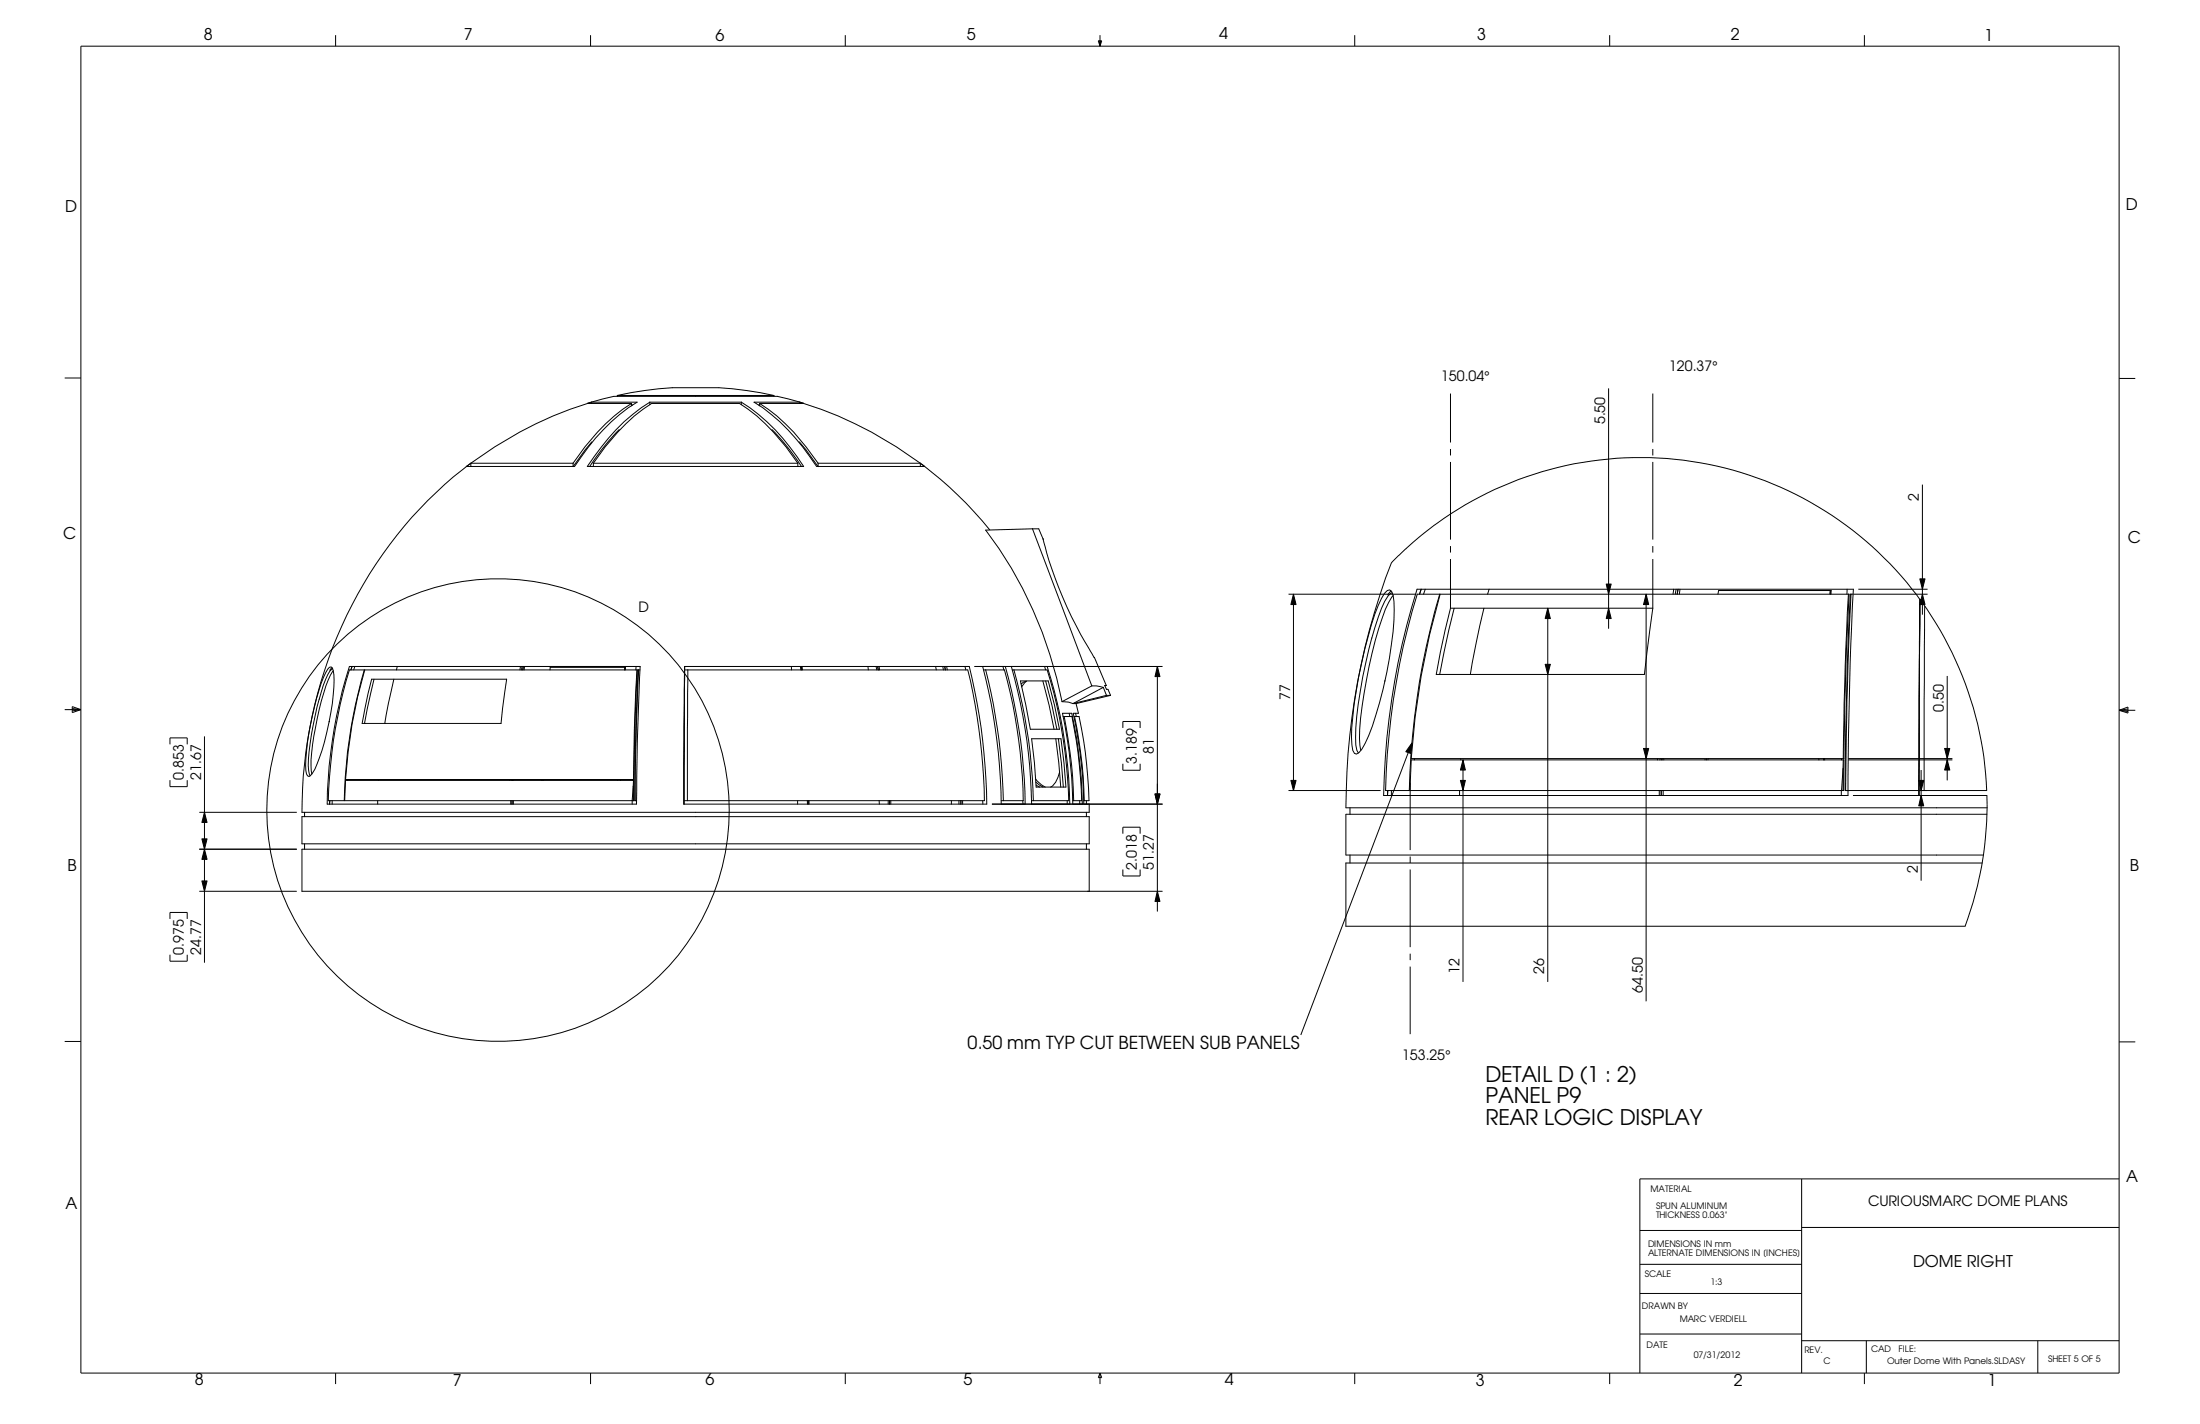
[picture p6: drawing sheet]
<svg xmlns="http://www.w3.org/2000/svg" width="432mm" height="279mm" viewBox="0 0 432 279" stroke-linecap="round" stroke-linejoin="round" font-family="sans-serif">
<g fill="none" stroke="#000" stroke-width=".2">
<path d="M15.9 9.1h400v260.3h-400zM65.9 6.9v2.2M115.9 6.9v2.2M165.9 6.9v2.2M215.6 8h.6l-.3 1.1zM215.7 8l.2 1.1M215.9 6.9v2.2M216 8l-.1 1.1M265.9 6.9v2.2M315.9 6.9v2.2M365.9 6.9v2.2M12.7 74.2h3.2"/>
<path d="M115.3 79.1l5.2-1.3h32.1l5.1 1.3M115.3 79.2a76 76 0 0 0-22.9 11.7M115.3 79.2h8.7M116.1 78.9h9a39.8 39.8 0 0 0-12.3 12.6h-21.3l.9-.6M116.1 78.9l-.8 .3M116.1 78.9v.3M121.2 77.6a70 70 0 0 1 10.8-1.5 71.2 71.2 0 0 1 17.2 .9l2.7 .6M121.2 77.6v.2M121.2 77.6h30.7M124 79.2a38.2 38.2 0 0 0-11.5 11.7M124 79.5h.2M124 79.2v.4"/>
<path d="M127.6 78.9a39.8 39.8 0 0 0-12.3 12.6h42.4a39.1 39.1 0 0 0-12.2-12.6M127.6 78.9h17.9M127.6 78.9v.5M145.5 78.9v.5M148.9 79.5h.2M149.1 79.2a39.5 39.5 0 0 1 11.5 11.7M149.1 79.2h8.6M149.1 79.2v.4M151.9 77.6l-.1 .2M157 78.9h-9a39.8 39.8 0 0 1 12.3 12.6h21.2l-.9-.6M157 78.9l.7 .3M157 78.9v.3"/>
<path d="M157.7 79.2a77.3 77.3 0 0 1 22.9 11.7M284.7 77.2v9.6M315.7 76.2v47.2M324.4 77.2v9.6M415.9 74.3h3.2M92.4 90.9a84 84 0 0 0-31.6 52l-.8 4.7a82.3 82.3 0 0 0-.7 11.8h154.5v-1.6M92.4 90.9h20.1M92.4 90.9v.6M112.5 90.9v.6M116.2 86.7l-1.3 1.6-2.4 3.3M116.5 90.9a38.8 38.8 0 0 1 11.4-11.7h17.3a38.8 38.8 0 0 1 11.4 11.7M116.5 90.9h40.1"/>
<path d="M116.5 90.9v.6M121.5 84.3a44.1 44.1 0 0 0-5.8 7.2M151.5 84.3a44.1 44.1 0 0 1 5.8 7.2M156.6 90.9v.6M156.9 86.7l1.3 1.6 2.4 3.3M160.6 90.9h20M160.6 90.9v.6M180.6 90.9a74.6 74.6 0 0 1 13.6 13M180.6 90.9v.6M284.7 88.1v1.3M284.7 90.6v15.3M324.4 88.1v1.3"/>
<path d="M324.4 90.6v15.3M377.3 95.1v25.5M202.6 103.8l-9.1 .2a81.9 81.9 0 0 1 14.9 33.7M202.6 103.8l11.7 30.8M202.6 103.8h1.3l.8 1.9a80 80 0 0 0 10.1 23.3M252.9 116.6h25.1M253.9 116.6l.5 2h-1zM253.9 116.6v38.5M272.3 115.9l.5-.2 .3 .3a12.3 12.3 0 0 1 .5 5.6 82.7 82.7 0 0 1-5 22.7l-1.3 2.6-.6 .8-.5 .3-.3-.2-.4-.6a20.2 20.2 0 0 1 0-6.5 95.2 95.2 0 0 1 5-21.9l1.2-2.4zM273 116l-.6 .7M273.2 116.3l-.3 .1a10.9 10.9 0 0 0-2.4 4.7l-1.3 4.1M273.4 116.9a12.7 12.7 0 0 0-2.1 4.4 92.8 92.8 0 0 0-4.5 23.6l.3 2.3"/>
<path d="M278.1 115.6h85.7a820.7 820.7 0 0 0-1.1 40.5h-91.1a144.7 144.7 0 0 1 6.5-40.5zM278.2 116.6h4.4a146.1 146.1 0 0 0-6 38.5h-4.7a142.6 142.6 0 0 1 6.3-38.5zM278.6 116.6l.3-1-.3 1M279.7 115.6l-.3 1M282.7 116.6h80.2a671.3 671.3 0 0 0-1 32.2h-84.9a151.1 151.1 0 0 1 5.7-32.2zM284.7 119.3l-2 8.7-.8 4.3h40.8l1.7-13M284.7 119.3h39.7M284.7 107.1v1.3M284.7 109.7v9.6M285.4 119.3l-1 4.4-1.8 8.6M291.3 119.3l-1.6 7.1-1.1 5.9M292.3 115.6l-.3 1"/>
<path d="M303.8 119.3l.5 2.1h-1zM303.8 119.3v73.4M315.3 114.6h.9l-.5 2zM315.7 119.3l.5 2.1h-.9zM323.1 116.6l.5 2h-1zM323.1 116.6v79.9M324.4 107.1v1.3M324.4 109.7v9.6M328.5 115.6l-.1 1M329 115.6l-.2 1M329.4 115.6l-.2 1M329.7 115.6l-.1 1"/>
<path d="M337.2 116.6l.1-.7h22.1v.7M359.2 115.9v.7M362.5 115.6v1M362.8 116.6a671.3 671.3 0 0 0-1 32.2M363.3 116.6l-.8 20.7-.3 17.8M363.7 116.6h-.5l-.4 6.8-.6 21v10.7h27.7a68.1 68.1 0 0 0-43.7-60.8 68.1 68.1 0 0 0-73.1 16.1 133 133 0 0 0-8.9 48.1h125.8M363.8 116.6h14.5M364.7 115.6h13.6M376.8 113.6h1l-.5 2zM376.8 117.6l-.2 38.5 .3-38.5M377.3 116.6l.5 2h-1zM377.8 118.9l-.1 36.2"/>
<path d="M12.7 139.2h3.2M14.2 139l1.7 .2M14.2 138.6l1.7 .6-1.7 .6zM15.9 139.2l-1.7 .3M62.7 137.2a59 59 0 0 0-2.2 13l.4 2M64.6 130.9h.4a3.1 3.1 0 0 1 .6 2.6 52.8 52.8 0 0 1-3.8 17.4l-.8 1.2-.3 .3-.3-.2a5.4 5.4 0 0 1-.4-3.3 61.5 61.5 0 0 1 3.5-16l.8-1.6zM65.2 131l-.5 .5M65.3 131.2a3.2 3.2 0 0 0-1.4 2.1l-1.2 3.9M65.4 131.6a17.4 17.4 0 0 0-2.3 5.9 55.8 55.8 0 0 0-2.1 12.8l.2 1.6M68.6 130.8h57l-.5 14.5-.2 12.5h-60.7a94.5 94.5 0 0 1 4.4-27zM68.6 131.4h2.9a98.1 98.1 0 0 0-3.9 25.7h-3.2a94.7 94.7 0 0 1 4.2-25.7zM69.1 130.8l-.2 .6"/>
<path d="M69.6 130.8l-.2 .6M71.6 131.4h53.5l-.5 11.8-.2 9.8h-56.6a97.7 97.7 0 0 1 3.8-21.6zM72.9 133.3h26.5l-1.1 8.6h-27.2l1.1-5.8zM73.4 133.3l-1.9 8.6M77.3 133.3l-1.8 8.6M78 130.8l-.2 .6M102.2 130.8l-.1 .6M102.4 130.8v.6M102.7 130.8l-.1 .6M103 130.8l-.1 .6M108 131.4v-.5h14.8l-.1 .5M122.6 130.9v.5"/>
<path d="M124.8 130.8v.6M125 131.4l-.5 11.9-.2 9.7M125.3 131.4l-.5 16.2-.1 9.5M125.6 131.4h-.3l-.6 16.2-.1 9.5h.3M134.4 130.8h55.8a116.5 116.5 0 0 1 3.5 27h-59.5M134.4 130.8l-.2 27M134.4 131.4h55.5a119.3 119.3 0 0 1 3.3 25.7h-58.9M135 131.4l-.1 25.7M155.3 130.8l.1 .6M157.1 130.8l.1 .6M157.3 130.8l.1 .6M157.4 130.8l.1 .6"/>
<path d="M170.3 130.8l.1 .6M172 130.8l.1 .6M172.3 130.8l.1 .6M172.6 130.8v.6M183.6 130.8l.2 .6M185 130.8l.2 .6M185.4 130.8l.1 .6M185.8 130.8l.1 .6M189.4 130.8l.2 .6M191.2 130.8h37M192.9 130.8a112.3 112.3 0 0 1 3.6 27M193.1 131.4h4a104.4 104.4 0 0 1 3.7 25.7h-4.3"/>
<path d="M193.5 131.4a114.5 114.5 0 0 1 3.4 25.7M196.9 130.8l.1 .6M197.3 130.8a105.7 105.7 0 0 1 3.9 27M198.5 130.8a105.3 105.3 0 0 1 4 27M198.7 131.4h6.8a94.7 94.7 0 0 1 4.3 25.7h-7.4M199 131.4a106.5 106.5 0 0 1 3.8 25.7M200.3 133.6h5.4l1.3 4.7 .9 4.8h-5.7zM201.4 133.6l-1 .6M201.5 133.7l-1 1.1M204.7 133.6l1.2 4.7 1 4.8M205 130.8l.2 .6M205.2 133.6l1.3 4.7 .9 4.8"/>
<path d="M205.5 130.8a92.7 92.7 0 0 1 4.5 27M208.4 137.7l1.3 .1 .9 .2M209.8 140l.2 .6M210.6 138h.6M211.1 140l.1 .6M211.2 138l.5 2h-1l.9 5a89 89 0 0 1 1.1 12.8M214.3 134.6h.9l1.3 .3M214.3 134.6l-5.9 3.1M214.8 129l2.3 5.5M216.5 134.9l.7 1.5M216.5 134.9l-5.9 3.1M217.1 134.5h-.3l.4 .8h.3l.5 1.1"/>
<path d="M217.1 134.5h-.2M217.2 136.4h.8M217.2 136.4l-6.6 1.6M218 136.4l-6.8 1.6M227.2 130.8l.5 2h-1zM227.2 130.8v48.1M269.2 125.2a89.9 89.9 0 0 0-3.1 19.5v1.5l.2 1 .3 .5M303.3 130.3h1l-.5 2zM382.2 132.6v20.5M415.9 139.4h3.2M415.9 139.4l1.8-.7v1.2zM415.9 139.4l1.8 .2"/>
<path d="M417.7 139.1l-1.8 .3M33.4 146v-1.2h3.3v1.2M33.4 153.1v1.2h3.3v-1.2M39.1 159.4h19.2M40.1 159.4l.5 2h-1zM40.1 144.5v44.4M59.8 159.4v.8M64.7 157.1v.7M65.2 157.1v.7M67.8 153.1h56.6v4h-56.8zM68.2 153v.1M74.1 157.1v.7"/>
<path d="M74.3 153v.1M100 153v.1M100.2 157.1v.7M100.4 153v.1M100.5 157.1v.7M100.6 153v.1M100.8 157.1v.7M100.8 153v.1M106.2 153v.1M106.4 153v.1M106.6 153v.1M121.2 153l-.1 .1"/>
<path d="M121.8 153v.1M121.9 153v.1M124.1 153v.1M124.3 154.3l-.2 3.5M124.3 154.3v2.8M124.3 153.1v1.2M156.5 157.1v.7M158.5 157.1v.7M158.6 157.1v.7M158.8 157.1v.7M172.6 157.1v.7M174.3 157.1v.7"/>
<path d="M174.6 157.1v.7M174.8 157.1v.7M186.7 157.1v.7M188.2 157.1v.7M188.6 157.1v.7M188.9 157.1v.7M192.9 157.1v.7M194.7 157.8h33.5M200.7 157.1l.1 .7M202.5 144.9h5.7l.6 4.8 .4 4.7h-5.8l-.4-4.8zM203.3 152.9l1.1 1.1 .7 .4M203.3 153.5l1.4 .9"/>
<path d="M203.4 154l.6 .4M207.2 144.9l.6 4.8 .4 4.7M207.7 144.9l.6 4.8 .4 4.7M208 151.5a4.1 4.1 0 0 1-1.8 2.9M208.7 140.6h1.7l.4 2.3a92.3 92.3 0 0 1 1.5 14.2h-1.7M208.9 140.6l.8 4.7a79.3 79.3 0 0 1 1 11.8M209.5 157.1v.7M210.6 157.8a96.3 96.3 0 0 0-2.1-17.8h1.9a92.4 92.4 0 0 1 2 17.8M210.8 140.6h1l.5 2.3a92.3 92.3 0 0 1 1.4 14.2h-1M210.9 140.6l.9 4.7a79.3 79.3 0 0 1 1 11.8M211.9 157.1v.7M213.2 157.1v.7"/>
<path d="M213.2 159.4v.8M220.4 142.8v-1.2h3.4v1.2M220.4 149.9v1.2h3.4v-1.2M226.7 155.8h1l-.5 2zM252.9 155.1h18.1M253.4 153.1h1l-.5 2zM265 158.5v1.3M272.4 155.1l-.1 1M273.1 155.1v1M276.8 153.5v13.3M277 149.1h84.9v6h-85.2zM277.1 145.8l-.2 2-1-.3z"/>
<path d="M277.1 145.8l-21.8 57.3M277.6 148.8v.3M286.5 155.1v1M286.6 153.1h1l-.5 2zM286.7 148.8v.3M287.1 149.1l.5 2h-1zM287.1 149.1v43.6M322.6 146.9h1l-.5 1.9zM325.3 148.8v.3M325.7 155.1v1M325.8 148.8v.3M326.1 155.1v1"/>
<path d="M326.2 148.8v.3v-.3M326.4 155.1v1M326.6 148.8v.3M334.6 148.8v.3M334.9 148.8v.3M335.2 148.8v.3M357 148.8v.3M358 148.8v.3M358.1 148.8v.3M361.4 155.1v1M361.4 148.8v.3M361.7 150.8l-.3 4.3"/>
<path d="M361.7 150.8v4.3M361.8 149.1l-.1 1.7M362.8 148.8h20.4M362.8 149.1h20.4M363.7 156.1h26.3a67.4 67.4 0 0 1-4.3 25.6h-121.5v-12.4h124.8M376.6 153.1h1l-.5 2zM377.1 156.1l.5 2h-1zM377.1 151.1v21.7M381.7 146.9h1l-.5 1.9zM382.2 149.1l.5 2h-1zM390 159.8h-125.8v8h125.1M39.1 166.6h19.2"/>
<path d="M39.1 174.9h19.2M39.6 172.8h1l-.5 2.1zM39.6 164.6h1l-.5 2zM40.1 166.6l.5 2h-1zM59.3 160.2h154.5v5.4h-154.5zM59.8 165.6v1M213.2 165.6v1M213.8 174.9v-8.3h-154.5v8.3h168.9M220.4 170.6v1.3h3.4v-1.3M220.4 163.6v-1.3h3.4v1.3M227.2 174.9l.5 2h-1zM265 167.8v1.5"/>
<path d="M276.8 168.1v1.2M276.8 170.6v15.2M33.4 187.3v1.3h3.3v-1.3M33.4 180.3v-1.3h3.3v1.3M276.8 187.1v1.3M276.8 189.7v13.2M12.7 204.3h3.2M415.9 204.4h3.2M353.6 231.3v38.1M415.9 231.3h-94v38.1M321.9 253.8h31.7M321.9 248.1h31.7"/>
<path d="M321.9 241.4h31.7M353.6 240.8h62.3M65.9 269.4v2.2M115.9 269.4v2.2M165.9 269.4v2.2M215.9 269.4v2.2M215.9 269.4l.3 .9h-.6zM265.9 269.4v2.2M315.9 269.4v2.2M321.9 261.7h31.7M353.6 263.1h62.3M365.9 269.4v2.2"/>
<path d="M366.3 263.1v6.3M400 263.1v6.3"/>
<circle cx="97.7" cy="158.9" r="45.4"/>
</g>
<g fill="#000">
<path d="M253.9 116.6l.5 2h-1zM303.8 119.3l.5 2.1h-1zM315.7 119.3l.5 2.1h-.9zM315.3 114.6h.9l-.5 2zM323.1 116.6l.5 2h-1zM377.3 116.6l.5 2h-1zM376.8 113.6h1l-.5 2zM227.2 130.8l.5 2h-1zM303.3 130.3h1l-.5 2zM40.1 159.4l.5 2h-1zM226.7 155.8h1l-.5 2zM253.4 153.1h1l-.5 2z"/>
<path d="M277.1 145.8l-.2 2-1-.3zM286.6 153.1h1l-.5 2zM287.1 149.1l.5 2h-1zM322.6 146.9h1l-.5 1.9zM376.6 153.1h1l-.5 2zM377.1 156.1l.5 2h-1zM381.7 146.9h1l-.5 1.9zM382.2 149.1l.5 2h-1zM40.1 166.6l.5 2h-1zM39.6 172.8h1l-.5 2.1zM39.6 164.6h1l-.5 2zM227.2 174.9l.5 2h-1z"/>
</g>
<g font-size="4.2">
<text x="291.6" y="212.3">DETAIL D (1 : 2)</text>
<text x="291.6" y="216.5">PANEL P9</text>
<text x="291.6" y="220.7">REAR LOGIC DISPLAY</text>
</g>
<text font-size="3.5" x="189.9" y="205.9">0.50 mm TYP CUT BETWEEN SUB PANELS</text>
<g font-size="3.2">
<text x="40" y="7.8">8</text>
<text x="91.1" y="7.9">7</text>
<text x="140.4" y="8">6</text>
<text x="189.7" y="7.8">5</text>
<text x="239.3" y="7.6">4</text>
<text x="289.9" y="7.8">3</text>
<text x="339.7" y="7.8">2</text>
<text x="389.4" y="8">1</text>
<text x="12.8" y="41.5">D</text>
<text x="417.2" y="41.1">D</text>
<text x="12.4" y="105.7">C</text>
<text x="417.6" y="106.5">C</text>
<text x="13.3" y="170.9">B</text>
<text x="418" y="170.9">B</text>
<text x="417.3" y="231.9">A</text>
<text x="12.9" y="237.2">A</text>
<text x="375.5" y="248.7">DOME RIGHT</text>
<text x="38.3" y="271.7">8</text>
<text x="88.9" y="271.9">7</text>
<text x="138.5" y="271.7">6</text>
<text x="189.1" y="271.7">5</text>
<text x="240.4" y="271.7">4</text>
<text x="289.7" y="271.9">3</text>
<text x="340.3" y="271.9">2</text>
<text x="390.1" y="271.9">1</text>
</g>
<g font-size="2.8">
<text x="282.8" y="74.7">150.04°</text>
<text x="327.5" y="72.7">120.37°</text>
<text x="315" y="83.3" transform="rotate(-90 315 83.3)">5.50</text>
<text x="376.6" y="98.2" transform="rotate(-90 376.6 98.2)">2</text>
<text x="125.3" y="120.1">D</text>
<text x="253.2" y="137.4" transform="rotate(-90 253.2 137.4)">77</text>
<text x="381.5" y="139.7" transform="rotate(-90 381.5 139.7)">0.50</text>
<text x="223.1" y="149.9" transform="rotate(-90 223.1 149.9)">3.189</text>
<text x="226.5" y="147.9" transform="rotate(-90 226.5 147.9)">81</text>
<text x="36.1" y="153.1" transform="rotate(-90 36.1 153.1)">0.853</text>
<text x="39.5" y="153.1" transform="rotate(-90 39.5 153.1)">21.67</text>
<text x="223.1" y="170.6" transform="rotate(-90 223.1 170.6)">2.018</text>
<text x="226.5" y="170.6" transform="rotate(-90 226.5 170.6)">51.27</text>
<text x="376.4" y="171.2" transform="rotate(-90 376.4 171.2)">2</text>
<text x="36.1" y="187.3" transform="rotate(-90 36.1 187.3)">0.975</text>
<text x="39.5" y="187.3" transform="rotate(-90 39.5 187.3)">24.77</text>
<text x="286.5" y="191.1" transform="rotate(-90 286.5 191.1)">12</text>
<text x="303.1" y="191.1" transform="rotate(-90 303.1 191.1)">26</text>
<text x="322.4" y="194.9" transform="rotate(-90 322.4 194.9)">64.50</text>
<text x="275.1" y="207.9">153.25°</text>
<text x="366.6" y="236.7">CURIOUSMARC DOME PLANS</text>
</g>
<g font-size="1.7">
<text x="324" y="233.9">MATERIAL</text>
<text x="325" y="237.3">SPUN ALUMINUM</text>
<text x="325" y="239">THICKNESS 0.063&quot;</text>
<text x="323.5" y="244.7">DIMENSIONS IN mm</text>
<text x="322.8" y="250.5">SCALE</text>
<text x="323.5" y="246.5">ALTERNATE DIMENSIONS IN [INCHES]</text>
<text x="322.2" y="256.8">DRAWN BY</text>
<text x="335.7" y="252.2">1:3</text>
<text x="329.7" y="259.3">MARC VERDIELL</text>
<text x="323.1" y="264.6">DATE</text>
<text x="332.4" y="266.4">07/31/2012</text>
<text x="354.2" y="265.4">REV.</text>
<text x="357.9" y="267.6">C</text>
<text x="367.3" y="265.2">CAD</text>
<text x="370.4" y="267.7">Outer Dome With Panels.SLDASY</text>
<text x="372.6" y="265.2">FILE:</text>
<text x="402" y="267.3">SHEET 5 OF 5</text>
</g>
</svg>
